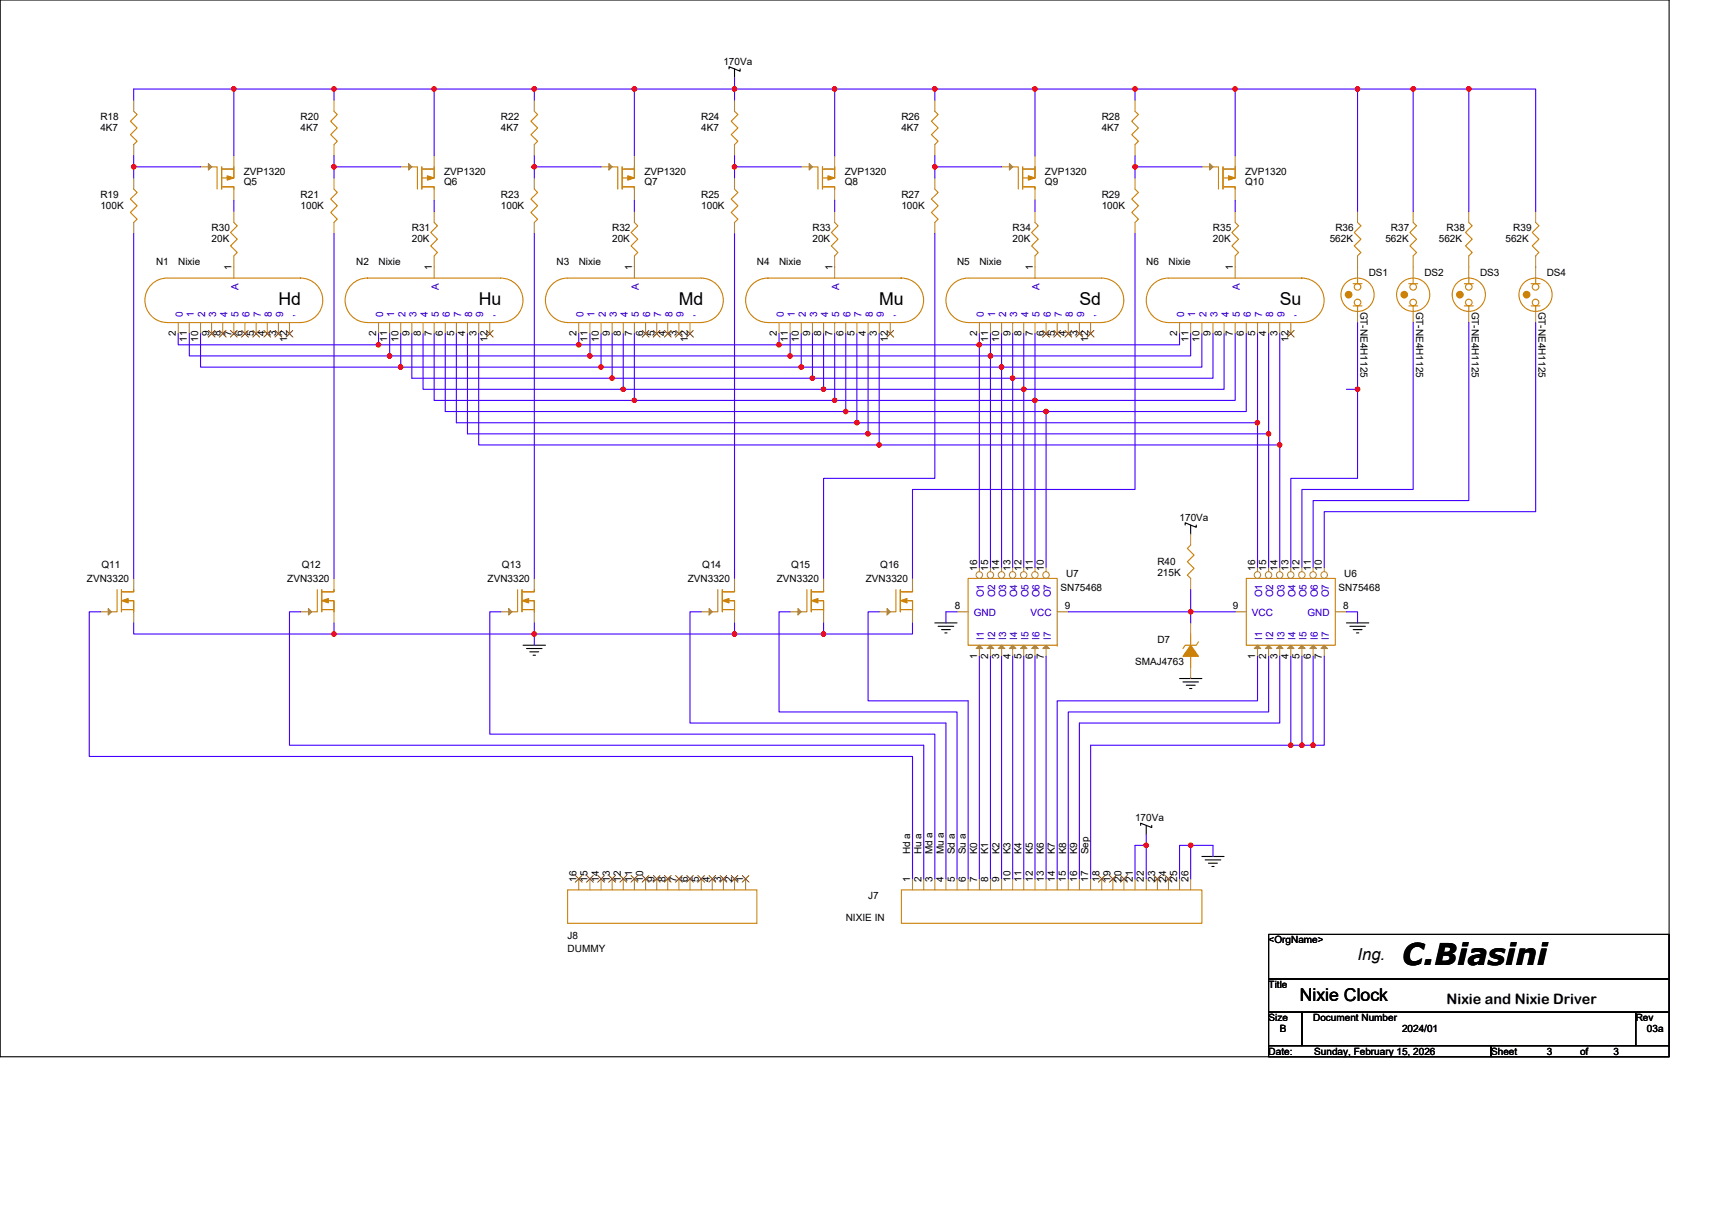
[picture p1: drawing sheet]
<svg xmlns="http://www.w3.org/2000/svg" width="297mm" height="210mm" viewBox="0 0 297 210" stroke-linecap="round" stroke-linejoin="round" font-family="sans-serif">
<g fill="none" stroke="#000" stroke-width=".19">
<path d="M0 0h289.6v183.4h-289.6zM126.5 12v-.4l1.9 .8v-.4M127.4 12v1.5M205.6 91.1v-.4l2 .8v-.4M206.6 91.1v1.6M90.8 112h3.8M91.4 112.5h2.6M91.9 113.1h1.6M92.5 113.7h.4M162.2 108.1h3.8M162.8 108.7h2.7M163.4 109.3h1.5"/>
<path d="M163.9 109.8h.4M204.7 117.8h3.8M205.2 118.3h2.7M205.8 118.9h1.6M206.4 119.5h.4M233.6 108.1h3.9M234.2 108.7h2.7M234.8 109.3h1.5M235.3 109.8h.5M197.9 143.2v-.3l1.9 .7v-.4M198.9 143.2v1.6M208.5 148.6h3.9"/>
<path d="M209.1 149.2h2.7M209.7 149.8h1.5M210.3 150.4h.3M220.1 162.2h69.5v7.7h-69.5zM220.1 169.9h69.5v5.8h-69.5zM220.1 175.7h5.8v5.8h-5.8zM225.9 175.7h57.9v5.8h-57.9zM283.8 175.7h5.8v5.8h-5.8zM220.1 181.5h38.6v1.9h-38.6zM258.7 181.5h30.9v1.9h-30.9z"/>
</g>
<path d="M235.5 38.6l.6 .6-1.1 1.1 1.1 1.2-1.1 1.2 1.1 1.1-.6 .6M63.7 48.3h.1a3.9 3.9 0 0 0-3.9 3.8 3.9 3.9 0 0 0 3.9 3.9h-.1M63.8 48.3h23.1M63.8 56h23.1M86.9 48.3a3.9 3.9 0 0 1 3.8 3.8 3.9 3.9 0 0 1-3.8 3.9M89.8 102.3v3.9h-1M90.6 102.7h2.1v-.4v.4h-1.9M90.6 102.3v3.9M90.6 105.8h2.1M90.8 105.8h1.7M91.5 104.2h1.2v2v-2h-.8M216.2 100.4h15.5v11.6h-15.5z" fill="none" stroke="#cc8006" stroke-width=".19"/>
<g fill="none" stroke="#a84" stroke-width=".19">
<path d="M235.5 36.7v1.9M65.7 56v1.9M67.6 56v1.9M69.5 56v1.9M71.5 56v1.9M73.4 56v1.9M75.3 46.3v2M75.3 56v1.9M77.3 56v1.9M79.2 56v1.9M81.1 56v1.9M83.1 56v1.9"/>
<path d="M85 56v1.9M235.5 44.4v1.9M86.9 106.2h1.9M92.7 106.2v1.9M92.7 100.4v1.9M214.3 106.2h1.9M218.2 112v1.9M220.1 112v1.9M222 112v1.9M224 112v1.9M225.9 112v1.9M227.8 112v1.9"/>
<path d="M229.8 112v1.9M231.7 106.2h1.9"/>
</g>
<path d="M90.6 104.2l1.1-.3v.7z" fill-rule="evenodd" fill="#cc8006" stroke="#cc8006" stroke-width=".19"/>
<g fill="#a84" stroke="#a84" stroke-width=".19">
<path d="M88.3 105.6l.5 .6-.5 .5z"/>
<path d="M217.6 112.5l.6-.5 .6 .5z"/>
<path d="M219.5 112.5l.6-.5 .6 .5z"/>
<path d="M221.5 112.5l.5-.5 .6 .5z"/>
<path d="M223.4 112.5l.6-.5 .5 .5z"/>
<path d="M225.3 112.5l.6-.5 .6 .5z"/>
<path d="M227.3 112.5l.5-.5 .6 .5z"/>
<path d="M229.2 112.5l.6-.5 .5 .5z"/>
</g>
<path d="M84.4 57.3l1.2 1.2M85.6 57.3l-1.2 1.2" fill="none" stroke="#804000" stroke-width=".17"/>
<circle cx="229.7" cy="99.8" r=".57" fill="#fff" stroke="#a84" stroke-width=".19"/>
<path d="M229.8 98.4v.8" fill="none" stroke="#a84" stroke-width=".19"/>
<circle cx="227.8" cy="99.8" r=".57" fill="#fff" stroke="#a84" stroke-width=".19"/>
<path d="M227.8 98.4v.8" fill="none" stroke="#a84" stroke-width=".19"/>
<circle cx="225.9" cy="99.8" r=".57" fill="#fff" stroke="#a84" stroke-width=".19"/>
<path d="M225.9 98.4v.8" fill="none" stroke="#a84" stroke-width=".19"/>
<circle cx="223.9" cy="99.8" r=".57" fill="#fff" stroke="#a84" stroke-width=".19"/>
<path d="M224 98.4v.8" fill="none" stroke="#a84" stroke-width=".19"/>
<circle cx="222" cy="99.8" r=".57" fill="#fff" stroke="#a84" stroke-width=".19"/>
<path d="M222 98.4v.8" fill="none" stroke="#a84" stroke-width=".19"/>
<circle cx="220.1" cy="99.8" r=".57" fill="#fff" stroke="#a84" stroke-width=".19"/>
<path d="M220.1 98.4v.8" fill="none" stroke="#a84" stroke-width=".19"/>
<circle cx="218.2" cy="99.8" r=".57" fill="#fff" stroke="#a84" stroke-width=".19"/>
<g fill="none" stroke="#a84" stroke-width=".19">
<path d="M23.2 17.4v1.9M58 17.4v1.9M92.7 17.4v1.9M127.4 17.4v1.9M162.2 17.4v1.9M196.9 17.4v1.9M23.2 30.9v1.9M23.2 38.6v1.9M23.2 25.1v1.9M34.8 29h1.9M40.6 36.7v1.9M40.6 27v2"/>
<path d="M40.6 32.8v2M58 25.1v1.9M58 30.9v1.9M58 38.6v1.9M69.5 29h2M75.3 27v2M75.3 32.8v2M75.3 36.7v1.9M92.7 25.1v1.9M92.7 30.9v1.9M92.7 38.6v1.9M104.3 29h1.9"/>
<path d="M110.1 36.7v1.9M110.1 27v2M110.1 32.8v2M127.4 30.9v1.9M127.4 38.6v1.9M127.4 25.1v1.9M139 29h2M144.8 36.7v1.9M144.8 27v2M144.8 32.8v2M162.2 30.9v1.9M162.2 38.6v1.9"/>
<path d="M162.2 25.1v1.9M173.8 29h1.9M179.6 27v2M179.6 32.8v2M179.6 36.7v1.9M196.9 30.9v1.9M196.9 38.6v1.9M196.9 25.1v1.9M208.5 29h2M214.3 36.7v1.9M214.3 27v2M214.3 32.8v2"/>
<path d="M245.2 36.7v1.9M254.8 36.7v1.9M266.4 36.7v1.9M30.9 56v1.9M32.8 56v1.9M34.8 56v1.9M36.7 56v1.9M38.6 56v1.9M40.6 44.4v3.9M40.6 56v1.9M42.5 56v1.9M44.4 56v1.9"/>
<path d="M46.4 56v1.9M48.3 56v1.9M50.2 56v1.9M75.3 44.4v1.9M100.4 56v1.9M102.4 56v1.9M104.3 56v1.9M106.2 56v1.9M108.1 56v1.9M110.1 44.4v3.9M110.1 56v1.9M112 56v1.9"/>
<path d="M113.9 56v1.9M115.9 56v1.9M117.8 56v1.9M119.7 56v1.9M135.2 56v1.9M137.1 56v1.9M139 56v1.9M141 56v1.9M142.9 56v1.9M144.8 44.4v3.9M144.8 56v1.9M146.7 56v1.9"/>
<path d="M148.7 56v1.9M150.6 56v1.9M152.5 56v1.9M154.5 56v1.9M169.9 56v1.9M171.8 56v1.9M173.8 56v1.9M175.7 56v1.9M177.6 56v1.9M179.6 44.4v3.9M179.6 56v1.9M181.5 56v1.9"/>
<path d="M183.4 56v1.9M185.4 56v1.9M187.3 56v1.9M189.2 56v1.9M204.7 56v1.9M206.6 56v1.9M208.5 56v1.9M210.5 56v1.9M212.4 56v1.9M214.3 44.4v3.9M214.3 56v1.9M216.2 56v1.9"/>
<path d="M218.2 56v1.9M220.1 56v1.9M222 56v1.9M224 56v1.9M235.5 46.3v2M235.5 54.1v1.9M245.2 44.4v3.9M245.2 54.1v1.9M254.8 44.4v3.9M254.8 54.1v1.9M266.4 44.4v3.9M266.4 54.1v1.9"/>
<path d="M206.6 92.7v1.9M218.2 98.4v.8M17.4 106.2h1.9M23.2 106.2v1.9M23.2 100.4v1.9M52.2 106.2h1.9M58 106.2v1.9M58 100.4v1.9M121.7 106.2h1.9M127.4 106.2v1.9M127.4 100.4v1.9M137.1 106.2h1.9"/>
<path d="M142.9 106.2v1.9M142.9 100.4v1.9M152.5 106.2h2M158.3 106.2v1.9M158.3 100.4v1.9M166 106.2h2M169.9 112v1.9M171.8 112v1.9M173.8 112v1.9M175.7 112v1.9M177.6 112v1.9M179.6 112v1.9"/>
<path d="M181.5 112v1.9M183.4 106.2h2M206.6 115.8v2M206.6 108.1v1.9M206.6 100.4v1.9M100.4 152.5v1.9M102.4 152.5v1.9M104.3 152.5v1.9M106.2 152.5v1.9M108.1 152.5v1.9M110.1 152.5v1.9M112 152.5v1.9"/>
<path d="M113.9 152.5v1.9M115.9 152.5v1.9M117.8 152.5v1.9M119.7 152.5v1.9M121.7 152.5v1.9M123.6 152.5v1.9M125.5 152.5v1.9M127.4 152.5v1.9M129.4 152.5v1.9M158.3 152.5v1.9M160.3 152.5v1.9M162.2 152.5v1.9"/>
<path d="M164.1 152.5v1.9M166 152.5v1.9M168 152.5v1.9M169.9 152.5v1.9M171.8 152.5v1.9M173.8 152.5v1.9M175.7 152.5v1.9M177.6 152.5v1.9M179.6 152.5v1.9M181.5 152.5v1.9M183.4 152.5v1.9M185.4 152.5v1.9"/>
<path d="M187.3 152.5v1.9M189.2 152.5v1.9M191.2 152.5v1.9M193.1 152.5v1.9M195 152.5v1.9M196.9 152.5v1.9M198.9 152.5v1.9M200.8 152.5v1.9M202.7 152.5v1.9M204.7 152.5v1.9M206.6 152.5v1.9"/>
</g>
<g fill="#cc8006" stroke="#cc8006" stroke-width=".19">
<path d="M206.6 112l1.3 1.9h-2.7z" fill-rule="evenodd"/>
<path d="M178.4 30.5l1.2 .4-1.2 .4z" fill-rule="evenodd"/>
<path d="M21.1 104.2l1.1-.3v.7z" fill-rule="evenodd"/>
<path d="M143.7 30.5l1.1 .4-1.1 .4z" fill-rule="evenodd"/>
<path d="M74.2 30.5l1.1 .4-1.1 .4z" fill-rule="evenodd"/>
<path d="M140.8 104.2l1.1-.3v.7z" fill-rule="evenodd"/>
<path d="M125.3 104.2l1.2-.3v.7z" fill-rule="evenodd"/>
<path d="M108.9 30.5l1.2 .4-1.2 .4z" fill-rule="evenodd"/>
<path d="M213.1 30.5l1.2 .4-1.2 .4z" fill-rule="evenodd"/>
<path d="M39.4 30.5l1.2 .4-1.2 .4z" fill-rule="evenodd"/>
<path d="M156.2 104.2l1.2-.3v.7z" fill-rule="evenodd"/>
<path d="M55.8 104.2l1.2-.3v.7z" fill-rule="evenodd"/>
<circle cx="253.3" cy="51.1" r=".57"/>
<circle cx="234" cy="51.1" r=".57"/>
<circle cx="264.9" cy="51.1" r=".57"/>
<circle cx="243.6" cy="51.1" r=".57"/>
</g>
<g fill="none" stroke="#cc8006" stroke-width=".19">
<path d="M23.2 19.3l.6 .6-1.2 1.1 1.2 1.2-1.2 1.2 1.2 1.1-.6 .6M58 19.3l.5 .6-1.1 1.1 1.1 1.2-1.1 1.2 1.1 1.1-.5 .6M92.7 19.3l.6 .6-1.2 1.1 1.2 1.2-1.2 1.2 1.2 1.1-.6 .6M127.4 19.3l.6 .6-1.1 1.1 1.1 1.2-1.1 1.2 1.1 1.1-.6 .6M162.2 19.3l.6 .6-1.2 1.1 1.2 1.2-1.2 1.2 1.2 1.1-.6 .6M196.9 19.3l.6 .6-1.1 1.1 1.1 1.2-1.1 1.2 1.1 1.1-.6 .6M23.2 32.8l.6 .6-1.2 1.1 1.2 1.2-1.2 1.2 1.2 1.1-.6 .6M36.7 29h1v3.8M38.5 29v3.8M38.5 32.4h2.1v.4v-.4h-2M38.5 29.3h2.1M38.5 30.9h1.1"/>
<path d="M38.6 29.3h1.8M40.6 38.6l.6 .6-1.2 1.1 1.2 1.2-1.2 1.2 1.2 1.1-.6 .6M40.6 29v1.9M58 32.8l.5 .6-1.1 1.1 1.1 1.2-1.1 1.2 1.1 1.1-.5 .6M71.5 29h.9v3.8M73.2 32.4h2.1v.4v-.4h-1.9M73.2 29v3.8M73.2 29.3h2.1M73.2 30.9h1.2M73.4 29.3h1.7M75.3 29v1.9M75.3 38.6l.6 .6-1.2 1.1 1.2 1.2-1.2 1.2 1.2 1.1-.6 .6"/>
<path d="M92.7 32.8l.6 .6-1.2 1.1 1.2 1.2-1.2 1.2 1.2 1.1-.6 .6M106.2 29h1v3.8M107.9 30.9h1.2M107.9 29v3.8M107.9 29.3h2.2M107.9 32.4h2.2v.4v-.4h-2M108.1 29.3h1.8M110.1 29v1.9M110.1 38.6l.6 .6-1.2 1.1 1.2 1.2-1.2 1.2 1.2 1.1-.6 .6M127.4 32.8l.6 .6-1.1 1.1 1.1 1.2-1.1 1.2 1.1 1.1-.6 .6M141 29h.9v3.8M142.7 30.9h1.1"/>
<path d="M142.7 29v3.8M142.7 32.4h2.1v.4v-.4h-1.9M142.7 29.3h2.1M142.9 29.3h1.7M144.8 29v1.9M144.8 38.6l.6 .6-1.2 1.1 1.2 1.2-1.2 1.2 1.2 1.1-.6 .6M162.2 32.8l.6 .6-1.2 1.1 1.2 1.2-1.2 1.2 1.2 1.1-.6 .6M175.7 29h1v3.8M177.4 30.9h1.2M177.4 32.4h2.2v.4v-.4h-2M177.4 29v3.8M177.4 29.3h2.2"/>
<path d="M177.6 29.3h1.8M179.6 29v1.9M179.6 38.6l.5 .6-1.1 1.1 1.1 1.2-1.1 1.2 1.1 1.1-.5 .6M196.9 32.8l.6 .6-1.1 1.1 1.1 1.2-1.1 1.2 1.1 1.1-.6 .6M210.5 29h.9v3.8M212.2 30.9h1.2M212.2 29v3.8M212.2 32.4h2.1v.4v-.4h-1.9M212.2 29.3h2.1M212.4 29.3h1.7M214.3 38.6l.6 .6-1.2 1.1 1.2 1.2-1.2 1.2 1.2 1.1-.6 .6M214.3 29v1.9"/>
<path d="M245.2 38.6l.6 .6-1.2 1.1 1.2 1.2-1.2 1.2 1.2 1.1-.6 .6M254.8 38.6l.6 .6-1.1 1.1 1.1 1.2-1.1 1.2 1.1 1.1-.6 .6M266.4 38.6l.6 .6-1.1 1.1 1.1 1.2-1.1 1.2 1.1 1.1-.6 .6M29 56h23.2M52.1 56a3.9 3.9 0 0 0 3.9-3.9 3.9 3.9 0 0 0-3.9-3.8h-23.1a3.9 3.9 0 0 0-3.9 3.8 3.9 3.9 0 0 0 3.9 3.9M98.5 48.3a3.9 3.9 0 0 0-3.9 3.8 3.9 3.9 0 0 0 3.9 3.9M98.5 48.3h23.2M98.5 56h23.2M121.6 48.3a3.9 3.9 0 0 1 3.9 3.8 3.9 3.9 0 0 1-3.9 3.9M133.2 48.3h.1a3.9 3.9 0 0 0-3.9 3.8 3.9 3.9 0 0 0 3.9 3.9h-.1M133.2 56h23.2M133.2 48.3h23.2"/>
<path d="M156.4 48.3h-.1a3.9 3.9 0 0 1 3.9 3.8 3.9 3.9 0 0 1-3.9 3.9h.1M168 48.3a3.9 3.9 0 0 0-3.9 3.8 3.9 3.9 0 0 0 3.9 3.9M168 56h23.2M168 48.3h23.2M191.1 48.3a3.9 3.9 0 0 1 3.9 3.8 3.9 3.9 0 0 1-3.9 3.9M202.7 48.3a3.9 3.9 0 0 0-3.8 3.8 3.9 3.9 0 0 0 3.8 3.9M202.7 56h23.2M202.7 48.3h23.2M225.9 48.3h-.1a3.9 3.9 0 0 1 3.9 3.8 3.9 3.9 0 0 1-3.9 3.9h.1M234.8 49.2h1.5M234.8 53.1h1.5M235.5 48.3v.9"/>
<path d="M235.5 53.1v1M244.4 49.2h1.6M244.4 53.1h1.6M245.2 48.3v.9M245.2 53.1v1M254.1 49.2h1.5M254.1 53.1h1.5M254.8 48.3v.9M254.8 53.1v1M265.7 49.2h1.5M265.7 53.1h1.5M266.4 48.3v.9"/>
<path d="M266.4 53.1v1M206.6 94.6l-.6 .6 1.2 1.1-1.2 1.2 1.2 1.1-1.2 1.2 .6 .6M20.3 102.3v3.9h-1M21.1 102.3v3.9M21.1 102.7h2.1v-.4v.4h-1.9M21.1 105.8h2.1M21.3 105.8h1.7M22.1 104.2h1.1v2v-2h-.8M55.1 102.3v3.9h-1M55.8 102.3v3.9M55.8 102.7h2.2v-.4v.4h-2M55.8 105.8h2.2"/>
<path d="M56 105.8h1.8M56.8 104.2h1.2v2v-2h-.8M124.5 102.3v3.9h-.9M125.3 102.3v3.9M125.3 105.8h2.1M125.3 102.7h2.1v-.4v.4h-1.9M125.5 105.8h1.8M126.3 104.2h1.1v2v-2h-.7M140 102.3v3.9h-1M140.8 102.7h2.1v-.4v.4h-1.9M140.8 102.3v3.9M140.8 105.8h2.1"/>
<path d="M141 105.8h1.7M141.7 104.2h1.2v2v-2h-.8M155.4 102.3v3.9h-.9M156.2 102.3v3.9M156.2 102.7h2.1v-.4v.4h-1.9M156.2 105.8h2.1M156.4 105.8h1.7M157.2 104.2h1.1v2v-2h-.7M168 100.4h15.4v11.6h-15.4zM183.4 112h.1M206.6 113.9v1.9M206.6 110v2"/>
<path d="M207.9 111.4l-.3 .6h-2l-.4 .5M98.5 154.4h32.8v5.8h-32.8zM156.4 154.4h52.1v5.8h-52.1z"/>
<circle cx="235.5" cy="51.1" r="2.88"/>
<circle cx="235.5" cy="52.5" r=".57"/>
<circle cx="235.5" cy="49.8" r=".57"/>
<circle cx="245.2" cy="51.1" r="2.88"/>
<circle cx="245.2" cy="52.5" r=".57"/>
<circle cx="245.2" cy="49.8" r=".57"/>
<circle cx="254.8" cy="51.1" r="2.88"/>
<circle cx="254.8" cy="52.5" r=".57"/>
<circle cx="254.8" cy="49.8" r=".57"/>
<circle cx="266.4" cy="51.1" r="2.88"/>
<circle cx="266.4" cy="52.5" r=".57"/>
<circle cx="266.4" cy="49.8" r=".57"/>
</g>
<g fill="none" stroke="#804000" stroke-width=".17">
<path d="M36.1 57.3l1.2 1.2M37.3 57.3l-1.2 1.2M38.1 57.3l1.1 1.2M39.2 57.3l-1.1 1.2M40 57.3l1.2 1.2M41.1 57.3l-1.1 1.2M41.9 57.3l1.2 1.2M43.1 57.3l-1.2 1.2M43.9 57.3l1.1 1.2M45 57.3l-1.1 1.2M45.8 57.3l1.2 1.2M46.9 57.3l-1.1 1.2"/>
<path d="M47.7 57.3l1.2 1.2M48.9 57.3l-1.2 1.2M49.7 57.3l1.1 1.2M50.8 57.3l-1.2 1.2M111.4 57.3l1.2 1.2M112.6 57.3l-1.2 1.2M113.4 57.3l1.1 1.2M114.5 57.3l-1.2 1.2M115.3 57.3l1.2 1.2M116.4 57.3l-1.1 1.2M117.2 57.3l1.2 1.2M118.4 57.3l-1.2 1.2"/>
<path d="M119.1 57.3l1.2 1.2M120.3 57.3l-1.2 1.2M153.9 57.3l1.2 1.2M155 57.3l-1.1 1.2M180.9 57.3l1.2 1.2M182.1 57.3l-1.2 1.2M182.9 57.3l1.1 1.2M184 57.3l-1.2 1.2M184.8 57.3l1.1 1.2M185.9 57.3l-1.1 1.2M186.7 57.3l1.2 1.2M187.9 57.3l-1.2 1.2"/>
<path d="M188.7 57.3l1.1 1.2M189.8 57.3l-1.2 1.2M223.4 57.3l1.2 1.2M224.5 57.3l-1.1 1.2M99.8 151.9l1.2 1.2M101 151.9l-1.2 1.2M101.8 151.9l1.2 1.2M102.9 151.9l-1.1 1.2M103.7 151.9l1.2 1.2M104.9 151.9l-1.2 1.2M105.6 151.9l1.2 1.2M106.8 151.9l-1.2 1.2"/>
<path d="M107.6 151.9l1.1 1.2M108.7 151.9l-1.2 1.2M109.5 151.9l1.2 1.2M110.6 151.9l-1.1 1.2M111.4 151.9l1.2 1.2M112.6 151.9l-1.2 1.2M113.4 151.9l1.1 1.2M114.5 151.9l-1.2 1.2M115.3 151.9l1.2 1.2M116.4 151.9l-1.1 1.2M117.2 151.9l1.2 1.2M118.4 151.9l-1.2 1.2"/>
<path d="M119.1 151.9l1.2 1.2M120.3 151.9l-1.2 1.2M121.1 151.9l1.2 1.2M122.2 151.9l-1.1 1.2M123 151.9l1.2 1.2M124.2 151.9l-1.2 1.2M124.9 151.9l1.2 1.2M126.1 151.9l-1.2 1.2M126.9 151.9l1.1 1.2M128 151.9l-1.2 1.2M128.8 151.9l1.2 1.2M129.9 151.9l-1.1 1.2"/>
<path d="M190.6 151.9l1.1 1.2M191.7 151.9l-1.1 1.2M192.5 151.9l1.2 1.2M193.7 151.9l-1.2 1.2M194.4 151.9l1.2 1.2M195.6 151.9l-1.2 1.2M200.2 151.9l1.2 1.2M201.4 151.9l-1.2 1.2M202.2 151.9l1.1 1.2M203.3 151.9l-1.2 1.2"/>
</g>
<g fill="#a84" stroke="#a84" stroke-width=".19">
<path d="M175.1 28.4l.6 .6-.6 .5z"/>
<path d="M18.8 105.6l.5 .6-.5 .5z"/>
<path d="M140.4 28.4l.6 .6-.6 .5z"/>
<path d="M70.9 28.4l.6 .6-.6 .5z"/>
<path d="M138.4 105.6l.6 .6-.6 .5z"/>
<path d="M123 105.6l.6 .6-.6 .5z"/>
<path d="M105.6 28.4l.6 .6-.6 .5z"/>
<path d="M209.9 28.4l.6 .6-.6 .5z"/>
<path d="M36.1 28.4l.6 .6-.6 .5z"/>
<path d="M153.9 105.6l.6 .6-.6 .5z"/>
<path d="M53.5 105.6l.6 .6-.6 .5z"/>
<path d="M169.4 112.5l.5-.5 .6 .5z"/>
<path d="M171.3 112.5l.5-.5 .6 .5z"/>
<path d="M173.2 112.5l.6-.5 .5 .5z"/>
<path d="M175.1 112.5l.6-.5 .6 .5z"/>
<path d="M177.1 112.5l.5-.5 .6 .5z"/>
<path d="M179 112.5l.6-.5 .5 .5z"/>
<path d="M180.9 112.5l.6-.5 .6 .5z"/>
</g>
<circle cx="181.5" cy="99.8" r=".57" fill="#fff" stroke="#a84" stroke-width=".19"/>
<path d="M181.5 98.4v.8" fill="none" stroke="#a84" stroke-width=".19"/>
<circle cx="179.6" cy="99.8" r=".57" fill="#fff" stroke="#a84" stroke-width=".19"/>
<path d="M179.6 98.4v.8" fill="none" stroke="#a84" stroke-width=".19"/>
<circle cx="177.6" cy="99.8" r=".57" fill="#fff" stroke="#a84" stroke-width=".19"/>
<path d="M177.6 98.4v.8" fill="none" stroke="#a84" stroke-width=".19"/>
<circle cx="175.7" cy="99.8" r=".57" fill="#fff" stroke="#a84" stroke-width=".19"/>
<path d="M175.7 98.4v.8" fill="none" stroke="#a84" stroke-width=".19"/>
<circle cx="173.8" cy="99.8" r=".57" fill="#fff" stroke="#a84" stroke-width=".19"/>
<path d="M173.8 98.4v.8" fill="none" stroke="#a84" stroke-width=".19"/>
<circle cx="171.8" cy="99.8" r=".57" fill="#fff" stroke="#a84" stroke-width=".19"/>
<path d="M171.8 98.4v.8" fill="none" stroke="#a84" stroke-width=".19"/>
<circle cx="169.9" cy="99.8" r=".57" fill="#fff" stroke="#a84" stroke-width=".19"/>
<path d="M169.9 98.4v.8" fill="none" stroke="#a84" stroke-width=".19"/>
<g fill="none" stroke="#4200ff" stroke-width=".19">
<path d="M23.2 17.4v-1.9h17.4v11.5M40.6 15.5h17.4M58 15.5h17.3M58 15.5v1.9M92.7 15.5h-17.4v11.5M92.7 15.5v1.9M92.7 15.5h17.4v11.5M127.4 13.5v2h-17.3M144.8 15.5h-17.4v1.9M144.8 15.5v11.5M144.8 15.5h34.8M162.2 15.5v1.9"/>
<path d="M179.6 15.5h34.7M179.6 15.5v11.5M196.9 15.5v1.9M214.3 15.5v11.5M214.3 15.5h52.1v21.2M235.5 15.5v21.2M245.2 15.5v21.2M254.8 15.5v21.2M23.2 29v1.9M23.2 27v2h11.6M40.6 34.8v1.9M58 29v1.9"/>
<path d="M58 27v2h11.5M75.3 34.8v1.9M92.7 29v1.9M92.7 27v2M92.7 29h11.6M110.1 34.8v1.9M127.4 27v3.9M127.4 29h11.6M144.8 34.8v1.9M162.2 27v2M173.8 29h-11.6v1.9M179.6 34.8v1.9"/>
<path d="M196.9 27v2M196.9 29h11.6M196.9 29v1.9M214.3 34.8v1.9M23.2 40.5v59.9M30.9 57.9v1.9h34.8M32.8 57.9v3.9h34.8M34.8 57.9v5.8h34.7M58 40.5v59.9M65.7 59.8h69.5M65.7 57.9v1.9M67.6 57.9v3.9"/>
<path d="M69.5 57.9v5.8M71.5 57.9v7.7h34.7v-7.7M73.4 57.9v9.7h34.7M75.3 57.9v11.6h34.8M77.3 57.9v13.5h138.9v-13.5M79.2 57.9v15.5h139M81.1 57.9v17.4h139M83.1 57.9v19.3h69.4M92.7 40.5v59.9M100.4 57.9v1.9M102.4 57.9v3.9M104.3 57.9v5.8h-34.8"/>
<path d="M108.1 57.9v9.7M110.1 57.9v11.6M127.4 40.5v59.9M135.2 57.9v1.9M137.1 57.9v3.9M139 57.9v5.8M141 57.9v7.7M142.9 57.9v9.7M144.8 57.9v11.6M146.7 57.9v13.5M148.7 57.9v15.5M150.6 57.9v17.4"/>
<path d="M152.5 57.9v19.3M162.2 40.5v42.5h-19.3v17.4M169.9 57.9v40.5M171.8 57.9v3.9h-34.7M173.8 57.9v5.8h34.7v-5.8M175.7 57.9v7.7h-34.7M177.6 57.9v9.7h-34.7M179.6 57.9v40.5M196.9 40.5v44.4h-38.6v15.5M204.7 57.9v1.9h-69.5M206.6 57.9v3.9h-34.8v36.6M210.5 57.9v7.7h-34.8v32.8"/>
<path d="M212.4 57.9v9.7h-34.8v30.8M214.3 57.9v11.6h-69.5M218.2 57.9v15.5M220.1 57.9v17.4M222 57.9v19.3M235.5 56v11.6M245.2 56v28.9h-19.3v13.5M254.8 56v30.9h-27v11.5M266.4 56v32.8h-36.6v9.6M67.6 61.8h69.5M104.3 63.7h34.7M106.2 65.6h34.8"/>
<path d="M108.1 67.6h34.8M110.1 69.5h34.7M139 63.7h34.8v34.7M152.5 77.2h69.5M181.5 71.4v27M218.2 73.4v25M220.1 75.3v23.1M222 77.2v21.2M233.6 67.6h1.9M235.5 67.6v15.4h-11.5v15.4M17.4 106.2h-1.9v25.1h142.8v21.2M23.2 108.1v1.9h34.8"/>
<path d="M52.2 106.2h-2v23.1h110.1v23.2M58 108.1v1.9M86.9 106.2h-1.9v21.2h77.2v25.1M92.7 108.1v3.9M121.7 106.2h-2v19.3h44.4v27M127.4 110h15.5M127.4 108.1v1.9h-69.4M137.1 106.2h-1.9v17.3h30.8v29M142.9 108.1v1.9M152.5 106.2h-1.9v15.4h17.4v30.9M158.3 108.1v1.9h-15.4M166 106.2h-1.9v1.9"/>
<path d="M169.9 113.9v38.6M171.8 113.9v38.6M173.8 113.9v38.6M175.7 113.9v38.6M177.6 113.9v38.6M179.6 113.9v38.6M181.5 113.9v38.6M185.4 106.2h28.9M206.6 102.3v5.8M218.2 113.9v7.7h-34.8v30.9M220.1 113.9v9.6h-34.7v29M222 113.9v11.6h-34.7v27"/>
<path d="M224 113.9v15.4M225.9 113.9v15.4M227.8 113.9v15.4h-3.8M229.8 113.9v15.4h-2M233.6 106.2h1.9v1.9M224 129.3h-34.8v23.2M198.9 146.7v5.8M198.9 144.8v1.9M198.9 146.7h-2v5.8M206.6 146.7h3.9v1.9M206.6 146.7v5.8M206.6 146.7h-1.9v5.8"/>
</g>
<g fill="#f00" stroke="#f00" stroke-width=".19">
<circle cx="235.5" cy="15.4" r=".38"/>
<circle cx="214.3" cy="15.4" r=".38"/>
<circle cx="40.6" cy="15.4" r=".38"/>
<circle cx="110.1" cy="15.4" r=".38"/>
<circle cx="92.7" cy="15.4" r=".38"/>
<circle cx="75.3" cy="15.4" r=".38"/>
<circle cx="57.9" cy="15.4" r=".38"/>
<circle cx="196.9" cy="15.4" r=".38"/>
<circle cx="179.6" cy="15.4" r=".38"/>
<circle cx="162.2" cy="15.4" r=".38"/>
<circle cx="144.8" cy="15.4" r=".38"/>
<circle cx="127.4" cy="15.4" r=".38"/>
<circle cx="245.2" cy="15.4" r=".38"/>
<circle cx="254.8" cy="15.4" r=".38"/>
<circle cx="142.9" cy="110" r=".38"/>
<circle cx="127.4" cy="110" r=".38"/>
<circle cx="92.7" cy="110" r=".38"/>
<circle cx="57.9" cy="110" r=".38"/>
<circle cx="23.2" cy="28.9" r=".38"/>
<circle cx="135.2" cy="59.8" r=".38"/>
<circle cx="100.4" cy="59.8" r=".38"/>
<circle cx="65.7" cy="59.8" r=".38"/>
<circle cx="169.9" cy="59.8" r=".38"/>
<circle cx="171.8" cy="61.8" r=".38"/>
<circle cx="137.1" cy="61.8" r=".38"/>
<circle cx="102.3" cy="61.8" r=".38"/>
<circle cx="67.6" cy="61.8" r=".38"/>
<circle cx="173.8" cy="63.7" r=".38"/>
<circle cx="139" cy="63.7" r=".38"/>
<circle cx="104.3" cy="63.7" r=".38"/>
<circle cx="69.5" cy="63.7" r=".38"/>
<circle cx="106.2" cy="65.6" r=".38"/>
<circle cx="140.9" cy="65.6" r=".38"/>
<circle cx="175.7" cy="65.6" r=".38"/>
<circle cx="142.9" cy="67.6" r=".38"/>
<circle cx="177.6" cy="67.6" r=".38"/>
<circle cx="108.1" cy="67.6" r=".38"/>
<circle cx="179.6" cy="69.5" r=".38"/>
<circle cx="144.8" cy="69.5" r=".38"/>
<circle cx="110.1" cy="69.5" r=".38"/>
<circle cx="146.7" cy="71.4" r=".38"/>
<circle cx="181.5" cy="71.4" r=".38"/>
<circle cx="218.2" cy="73.3" r=".38"/>
<circle cx="148.7" cy="73.3" r=".38"/>
<circle cx="220.1" cy="75.3" r=".38"/>
<circle cx="150.6" cy="75.3" r=".38"/>
<circle cx="152.5" cy="77.2" r=".38"/>
<circle cx="222" cy="77.2" r=".38"/>
<circle cx="57.9" cy="28.9" r=".38"/>
<circle cx="92.7" cy="28.9" r=".38"/>
<circle cx="127.4" cy="28.9" r=".38"/>
<circle cx="162.2" cy="28.9" r=".38"/>
<circle cx="196.9" cy="28.9" r=".38"/>
<circle cx="235.5" cy="67.6" r=".38"/>
<circle cx="223.9" cy="129.3" r=".38"/>
<circle cx="227.8" cy="129.3" r=".38"/>
<circle cx="225.9" cy="129.3" r=".38"/>
<circle cx="198.9" cy="146.7" r=".38"/>
<circle cx="206.6" cy="146.7" r=".38"/>
<circle cx="206.6" cy="106.2" r=".38"/>
</g>
<text font-size="5.2" x="243.3" y="167.4">C.Biasini</text>
<g font-size="3.1">
<text x="48.3" y="52.9">Hd</text>
<text x="83.1" y="52.9">Hu</text>
<text x="117.8" y="52.9">Md</text>
<text x="152.5" y="52.9">Mu</text>
<text x="187.3" y="52.9">Sd</text>
<text x="222" y="52.9">Su</text>
<text x="225.5" y="173.8">Nixie Clock</text>
</g>
<text font-size="2.9" x="235.5" y="166.6">Ing.</text>
<text font-size="2.5" x="251" y="174.2">Nixie and Nixie Driver</text>
<g font-size="1.7">
<text x="125.5" y="11.2">170Va</text>
<text x="17.4" y="20.8">R18</text>
<text x="17.4" y="22.8">4K7</text>
<text x="52.2" y="20.8">R20</text>
<text x="52.2" y="22.8">4K7</text>
<text x="86.9" y="20.8">R22</text>
<text x="86.9" y="22.8">4K7</text>
<text x="121.7" y="20.8">R24</text>
<text x="121.7" y="22.8">4K7</text>
<text x="156.4" y="20.8">R26</text>
<text x="156.4" y="22.8">4K7</text>
<text x="191.2" y="20.8">R28</text>
<text x="191.2" y="22.8">4K7</text>
<text x="17.4" y="34.4">R19</text>
<text x="42.3" y="32">Q5</text>
<text x="42.3" y="30.3">ZVP1320</text>
<text x="52.2" y="34.4">R21</text>
<text x="77.1" y="32">Q6</text>
<text x="77.1" y="30.3">ZVP1320</text>
<text x="86.9" y="34.4">R23</text>
<text x="111.8" y="32">Q7</text>
<text x="111.8" y="30.3">ZVP1320</text>
<text x="121.7" y="34.4">R25</text>
<text x="146.6" y="32">Q8</text>
<text x="146.6" y="30.3">ZVP1320</text>
<text x="156.4" y="34.4">R27</text>
<text x="181.3" y="32">Q9</text>
<text x="181.3" y="30.3">ZVP1320</text>
<text x="191.2" y="34.4">R29</text>
<text x="216" y="32">Q10</text>
<text x="216" y="30.3">ZVP1320</text>
<text x="17.4" y="36.3">100K</text>
<text x="36.7" y="40.2">R30</text>
<text x="52.2" y="36.3">100K</text>
<text x="71.5" y="40.2">R31</text>
<text x="86.9" y="36.3">100K</text>
<text x="106.2" y="40.2">R32</text>
<text x="121.7" y="36.3">100K</text>
<text x="141" y="40.2">R33</text>
<text x="156.4" y="36.3">100K</text>
<text x="175.7" y="40.2">R34</text>
<text x="191.2" y="36.3">100K</text>
<text x="210.5" y="40.2">R35</text>
<text x="231.7" y="40.2">R36</text>
<text x="241.3" y="40.2">R37</text>
<text x="251" y="40.2">R38</text>
<text x="262.6" y="40.2">R39</text>
<text x="27.1" y="46">N1</text>
<text x="30.9" y="46">Nixie</text>
<text x="36.7" y="42.1">20K</text>
<text x="40.2" y="46.9" transform="rotate(-90 40.2 46.9)">1</text>
<text x="61.8" y="46">N2</text>
<text x="65.7" y="46">Nixie</text>
<text x="71.5" y="42.1">20K</text>
<text x="74.9" y="46.9" transform="rotate(-90 74.9 46.9)">1</text>
<text x="96.6" y="46">N3</text>
<text x="100.4" y="46">Nixie</text>
<text x="106.2" y="42.1">20K</text>
<text x="109.7" y="46.9" transform="rotate(-90 109.7 46.9)">1</text>
<text x="131.3" y="46">N4</text>
<text x="135.2" y="46">Nixie</text>
<text x="141" y="42.1">20K</text>
<text x="144.4" y="46.9" transform="rotate(-90 144.4 46.9)">1</text>
<text x="166" y="46">N5</text>
<text x="169.9" y="46">Nixie</text>
<text x="175.7" y="42.1">20K</text>
<text x="179.2" y="46.9" transform="rotate(-90 179.2 46.9)">1</text>
<text x="198.9" y="46">N6</text>
<text x="202.7" y="46">Nixie</text>
<text x="210.5" y="42.1">20K</text>
<text x="213.9" y="46.9" transform="rotate(-90 213.9 46.9)">1</text>
<text x="230.7" y="42.1">562K</text>
<text x="237.5" y="47.9">DS1</text>
<text x="240.4" y="42.1">562K</text>
<text x="247.1" y="47.9">DS2</text>
<text x="249.6" y="42.1">562K</text>
<text x="256.8" y="47.9">DS3</text>
<text x="261.2" y="42.1">562K</text>
<text x="268.4" y="47.9">DS4</text>
<text x="30.5" y="58.3" transform="rotate(-90 30.5 58.3)">2</text>
<text x="32.4" y="59.3" transform="rotate(-90 32.4 59.3)">11</text>
<text x="34.4" y="59.3" transform="rotate(-90 34.4 59.3)">10</text>
<text x="36.3" y="58.3" transform="rotate(-90 36.3 58.3)">9</text>
<text x="38.2" y="58.3" transform="rotate(-90 38.2 58.3)">8</text>
<text x="40.2" y="58.3" transform="rotate(-90 40.2 58.3)">7</text>
<text x="42.1" y="58.3" transform="rotate(-90 42.1 58.3)">6</text>
<text x="44" y="58.3" transform="rotate(-90 44 58.3)">5</text>
<text x="46" y="58.3" transform="rotate(-90 46 58.3)">4</text>
<text x="47.9" y="58.3" transform="rotate(-90 47.9 58.3)">3</text>
<text x="49.8" y="59.3" transform="rotate(-90 49.8 59.3)">12</text>
<text x="65.3" y="58.3" transform="rotate(-90 65.3 58.3)">2</text>
<text x="67.2" y="59.3" transform="rotate(-90 67.2 59.3)">11</text>
<text x="69.1" y="59.3" transform="rotate(-90 69.1 59.3)">10</text>
<text x="71.1" y="58.3" transform="rotate(-90 71.1 58.3)">9</text>
<text x="73" y="58.3" transform="rotate(-90 73 58.3)">8</text>
<text x="74.9" y="58.3" transform="rotate(-90 74.9 58.3)">7</text>
<text x="76.9" y="58.3" transform="rotate(-90 76.9 58.3)">6</text>
<text x="78.8" y="58.3" transform="rotate(-90 78.8 58.3)">5</text>
<text x="80.7" y="58.3" transform="rotate(-90 80.7 58.3)">4</text>
<text x="82.7" y="58.3" transform="rotate(-90 82.7 58.3)">3</text>
<text x="84.6" y="59.3" transform="rotate(-90 84.6 59.3)">12</text>
<text x="100" y="58.3" transform="rotate(-90 100 58.3)">2</text>
<text x="102" y="59.3" transform="rotate(-90 102 59.3)">11</text>
<text x="103.9" y="59.3" transform="rotate(-90 103.9 59.3)">10</text>
<text x="105.8" y="58.3" transform="rotate(-90 105.8 58.3)">9</text>
<text x="107.7" y="58.3" transform="rotate(-90 107.7 58.3)">8</text>
<text x="109.7" y="58.3" transform="rotate(-90 109.7 58.3)">7</text>
<text x="111.6" y="58.3" transform="rotate(-90 111.6 58.3)">6</text>
<text x="113.5" y="58.3" transform="rotate(-90 113.5 58.3)">5</text>
<text x="115.5" y="58.3" transform="rotate(-90 115.5 58.3)">4</text>
<text x="117.4" y="58.3" transform="rotate(-90 117.4 58.3)">3</text>
<text x="119.3" y="59.3" transform="rotate(-90 119.3 59.3)">12</text>
<text x="134.8" y="58.3" transform="rotate(-90 134.8 58.3)">2</text>
<text x="136.7" y="59.3" transform="rotate(-90 136.7 59.3)">11</text>
<text x="138.6" y="59.3" transform="rotate(-90 138.6 59.3)">10</text>
<text x="140.6" y="58.3" transform="rotate(-90 140.6 58.3)">9</text>
<text x="142.5" y="58.3" transform="rotate(-90 142.5 58.3)">8</text>
<text x="144.4" y="58.3" transform="rotate(-90 144.4 58.3)">7</text>
<text x="146.3" y="58.3" transform="rotate(-90 146.3 58.3)">6</text>
<text x="148.3" y="58.3" transform="rotate(-90 148.3 58.3)">5</text>
<text x="150.2" y="58.3" transform="rotate(-90 150.2 58.3)">4</text>
<text x="152.1" y="58.3" transform="rotate(-90 152.1 58.3)">3</text>
<text x="154.1" y="59.3" transform="rotate(-90 154.1 59.3)">12</text>
<text x="169.5" y="58.3" transform="rotate(-90 169.5 58.3)">2</text>
<text x="171.4" y="59.3" transform="rotate(-90 171.4 59.3)">11</text>
<text x="173.4" y="59.3" transform="rotate(-90 173.4 59.3)">10</text>
<text x="175.3" y="58.3" transform="rotate(-90 175.3 58.3)">9</text>
<text x="177.2" y="58.3" transform="rotate(-90 177.2 58.3)">8</text>
<text x="179.2" y="58.3" transform="rotate(-90 179.2 58.3)">7</text>
<text x="181.1" y="58.3" transform="rotate(-90 181.1 58.3)">6</text>
<text x="183" y="58.3" transform="rotate(-90 183 58.3)">5</text>
<text x="185" y="58.3" transform="rotate(-90 185 58.3)">4</text>
<text x="186.9" y="58.3" transform="rotate(-90 186.9 58.3)">3</text>
<text x="188.8" y="59.3" transform="rotate(-90 188.8 59.3)">12</text>
<text x="204.3" y="58.3" transform="rotate(-90 204.3 58.3)">2</text>
<text x="206.2" y="59.3" transform="rotate(-90 206.2 59.3)">11</text>
<text x="208.1" y="59.3" transform="rotate(-90 208.1 59.3)">10</text>
<text x="210.1" y="58.3" transform="rotate(-90 210.1 58.3)">9</text>
<text x="212" y="58.3" transform="rotate(-90 212 58.3)">8</text>
<text x="213.9" y="58.3" transform="rotate(-90 213.9 58.3)">7</text>
<text x="215.8" y="58.3" transform="rotate(-90 215.8 58.3)">6</text>
<text x="217.8" y="58.3" transform="rotate(-90 217.8 58.3)">5</text>
<text x="219.7" y="58.3" transform="rotate(-90 219.7 58.3)">4</text>
<text x="221.6" y="58.3" transform="rotate(-90 221.6 58.3)">3</text>
<text x="223.6" y="59.3" transform="rotate(-90 223.6 59.3)">12</text>
<text x="236.1" y="54.1" transform="rotate(90 236.1 54.1)">GT-NE4H1125</text>
<text x="245.7" y="54.1" transform="rotate(90 245.7 54.1)">GT-NE4H1125</text>
<text x="255.4" y="54.1" transform="rotate(90 255.4 54.1)">GT-NE4H1125</text>
<text x="267" y="54.1" transform="rotate(90 267 54.1)">GT-NE4H1125</text>
<text x="204.7" y="90.3">170Va</text>
<text x="15.1" y="101">ZVN3320</text>
<text x="17.6" y="98.6">Q11</text>
<text x="49.8" y="101">ZVN3320</text>
<text x="52.4" y="98.6">Q12</text>
<text x="84.6" y="101">ZVN3320</text>
<text x="87.1" y="98.6">Q13</text>
<text x="119.3" y="101">ZVN3320</text>
<text x="121.9" y="98.6">Q14</text>
<text x="134.8" y="101">ZVN3320</text>
<text x="137.3" y="98.6">Q15</text>
<text x="150.2" y="101">ZVN3320</text>
<text x="152.7" y="98.6">Q16</text>
<text x="169.5" y="99" transform="rotate(-90 169.5 99)">16</text>
<text x="171.4" y="99" transform="rotate(-90 171.4 99)">15</text>
<text x="173.4" y="99" transform="rotate(-90 173.4 99)">14</text>
<text x="175.3" y="99" transform="rotate(-90 175.3 99)">13</text>
<text x="177.2" y="99" transform="rotate(-90 177.2 99)">12</text>
<text x="179.2" y="99" transform="rotate(-90 179.2 99)">11</text>
<text x="181.1" y="99" transform="rotate(-90 181.1 99)">10</text>
<text x="185" y="100.2">U7</text>
<text x="200.8" y="98.1">R40</text>
<text x="200.8" y="100">215K</text>
<text x="217.8" y="99" transform="rotate(-90 217.8 99)">16</text>
<text x="219.7" y="99" transform="rotate(-90 219.7 99)">15</text>
<text x="221.6" y="99" transform="rotate(-90 221.6 99)">14</text>
<text x="223.6" y="99" transform="rotate(-90 223.6 99)">13</text>
<text x="225.5" y="99" transform="rotate(-90 225.5 99)">12</text>
<text x="227.4" y="99" transform="rotate(-90 227.4 99)">11</text>
<text x="229.4" y="99" transform="rotate(-90 229.4 99)">10</text>
<text x="233.2" y="100.2">U6</text>
<text x="165.6" y="105.8">8</text>
<text x="184" y="102.5">SN75468</text>
<text x="184.8" y="105.8">9</text>
<text x="213.9" y="105.8">9</text>
<text x="232.3" y="102.5">SN75468</text>
<text x="233" y="105.8">8</text>
<text x="200.8" y="111.6">D7</text>
<text x="169.5" y="114.3" transform="rotate(-90 169.5 114.3)">1</text>
<text x="171.4" y="114.3" transform="rotate(-90 171.4 114.3)">2</text>
<text x="173.4" y="114.3" transform="rotate(-90 173.4 114.3)">3</text>
<text x="175.3" y="114.3" transform="rotate(-90 175.3 114.3)">4</text>
<text x="177.2" y="114.3" transform="rotate(-90 177.2 114.3)">5</text>
<text x="179.2" y="114.3" transform="rotate(-90 179.2 114.3)">6</text>
<text x="181.1" y="114.3" transform="rotate(-90 181.1 114.3)">7</text>
<text x="196.9" y="115.4">SMAJ4763</text>
<text x="217.8" y="114.3" transform="rotate(-90 217.8 114.3)">1</text>
<text x="219.7" y="114.3" transform="rotate(-90 219.7 114.3)">2</text>
<text x="221.6" y="114.3" transform="rotate(-90 221.6 114.3)">3</text>
<text x="223.6" y="114.3" transform="rotate(-90 223.6 114.3)">4</text>
<text x="225.5" y="114.3" transform="rotate(-90 225.5 114.3)">5</text>
<text x="227.4" y="114.3" transform="rotate(-90 227.4 114.3)">6</text>
<text x="229.4" y="114.3" transform="rotate(-90 229.4 114.3)">7</text>
<text x="196.9" y="142.5">170Va</text>
<text x="157.9" y="148.3" transform="rotate(-90 157.9 148.3)">Hd a</text>
<text x="159.9" y="148.3" transform="rotate(-90 159.9 148.3)">Hu a</text>
<text x="161.8" y="148.3" transform="rotate(-90 161.8 148.3)">Md a</text>
<text x="163.7" y="148.3" transform="rotate(-90 163.7 148.3)">Mu a</text>
<text x="165.7" y="148.3" transform="rotate(-90 165.7 148.3)">Sd a</text>
<text x="167.6" y="148.3" transform="rotate(-90 167.6 148.3)">Su a</text>
<text x="169.5" y="148.3" transform="rotate(-90 169.5 148.3)">K0</text>
<text x="171.5" y="148.3" transform="rotate(-90 171.5 148.3)">K1</text>
<text x="173.4" y="148.3" transform="rotate(-90 173.4 148.3)">K2</text>
<text x="175.3" y="148.3" transform="rotate(-90 175.3 148.3)">K3</text>
<text x="177.2" y="148.3" transform="rotate(-90 177.2 148.3)">K4</text>
<text x="179.2" y="148.3" transform="rotate(-90 179.2 148.3)">K5</text>
<text x="181.1" y="148.3" transform="rotate(-90 181.1 148.3)">K6</text>
<text x="183" y="148.3" transform="rotate(-90 183 148.3)">K7</text>
<text x="185" y="148.3" transform="rotate(-90 185 148.3)">K8</text>
<text x="186.9" y="148.3" transform="rotate(-90 186.9 148.3)">K9</text>
<text x="188.8" y="148.3" transform="rotate(-90 188.8 148.3)">Sep</text>
<text x="100" y="153.1" transform="rotate(-90 100 153.1)">16</text>
<text x="102" y="153.1" transform="rotate(-90 102 153.1)">15</text>
<text x="103.9" y="153.1" transform="rotate(-90 103.9 153.1)">14</text>
<text x="105.8" y="153.1" transform="rotate(-90 105.8 153.1)">13</text>
<text x="107.7" y="153.1" transform="rotate(-90 107.7 153.1)">12</text>
<text x="109.7" y="153.1" transform="rotate(-90 109.7 153.1)">11</text>
<text x="111.6" y="153.1" transform="rotate(-90 111.6 153.1)">10</text>
<text x="113.5" y="153.1" transform="rotate(-90 113.5 153.1)">9</text>
<text x="115.5" y="153.1" transform="rotate(-90 115.5 153.1)">8</text>
<text x="117.4" y="153.1" transform="rotate(-90 117.4 153.1)">7</text>
<text x="119.3" y="153.1" transform="rotate(-90 119.3 153.1)">6</text>
<text x="121.3" y="153.1" transform="rotate(-90 121.3 153.1)">5</text>
<text x="123.2" y="153.1" transform="rotate(-90 123.2 153.1)">4</text>
<text x="125.1" y="153.1" transform="rotate(-90 125.1 153.1)">3</text>
<text x="127" y="153.1" transform="rotate(-90 127 153.1)">2</text>
<text x="129" y="153.1" transform="rotate(-90 129 153.1)">1</text>
<text x="150.6" y="156">J7</text>
<text x="157.9" y="153.1" transform="rotate(-90 157.9 153.1)">1</text>
<text x="159.9" y="153.1" transform="rotate(-90 159.9 153.1)">2</text>
<text x="161.8" y="153.1" transform="rotate(-90 161.8 153.1)">3</text>
<text x="163.7" y="153.1" transform="rotate(-90 163.7 153.1)">4</text>
<text x="165.6" y="153.1" transform="rotate(-90 165.6 153.1)">5</text>
<text x="167.6" y="153.1" transform="rotate(-90 167.6 153.1)">6</text>
<text x="169.5" y="153.1" transform="rotate(-90 169.5 153.1)">7</text>
<text x="171.4" y="153.1" transform="rotate(-90 171.4 153.1)">8</text>
<text x="173.4" y="153.1" transform="rotate(-90 173.4 153.1)">9</text>
<text x="175.3" y="153.1" transform="rotate(-90 175.3 153.1)">10</text>
<text x="177.2" y="153.1" transform="rotate(-90 177.2 153.1)">11</text>
<text x="179.2" y="153.1" transform="rotate(-90 179.2 153.1)">12</text>
<text x="181.1" y="153.1" transform="rotate(-90 181.1 153.1)">13</text>
<text x="183" y="153.1" transform="rotate(-90 183 153.1)">14</text>
<text x="185" y="153.1" transform="rotate(-90 185 153.1)">15</text>
<text x="186.9" y="153.1" transform="rotate(-90 186.9 153.1)">16</text>
<text x="188.8" y="153.1" transform="rotate(-90 188.8 153.1)">17</text>
<text x="190.8" y="153.1" transform="rotate(-90 190.8 153.1)">18</text>
<text x="192.7" y="153.1" transform="rotate(-90 192.7 153.1)">19</text>
<text x="194.6" y="153.1" transform="rotate(-90 194.6 153.1)">20</text>
<text x="196.5" y="153.1" transform="rotate(-90 196.5 153.1)">21</text>
<text x="198.5" y="153.1" transform="rotate(-90 198.5 153.1)">22</text>
<text x="200.4" y="153.1" transform="rotate(-90 200.4 153.1)">23</text>
<text x="202.3" y="153.1" transform="rotate(-90 202.3 153.1)">24</text>
<text x="204.3" y="153.1" transform="rotate(-90 204.3 153.1)">25</text>
<text x="206.2" y="153.1" transform="rotate(-90 206.2 153.1)">26</text>
<text x="146.7" y="159.8">NIXIE IN</text>
<text x="98.5" y="162.9">J8</text>
<text x="98.5" y="165.2">DUMMY</text>
<text x="220.1" y="163.7">&lt;OrgName&gt;</text>
<text x="220.1" y="171.4">Title</text>
<text x="220.1" y="177.2">Size</text>
<text x="222" y="179.1">B</text>
<text x="227.8" y="177.2">Document Number</text>
<text x="243.3" y="179.1">2024/01</text>
<text x="283.8" y="177.2">Rev</text>
<text x="285.7" y="179.1">03a</text>
<text x="220.1" y="183">Date:</text>
<text x="228" y="183">Sunday, February 15, 2026</text>
<text x="258.7" y="183">Sheet</text>
<text x="268.4" y="183">3</text>
<text x="274.1" y="183">of</text>
<text x="279.9" y="183">3</text>
</g>
<g font-size="1.7" fill="#00c">
<text x="41.4" y="50.4" transform="rotate(-90 41.4 50.4)">A</text>
<text x="76.1" y="50.4" transform="rotate(-90 76.1 50.4)">A</text>
<text x="110.9" y="50.4" transform="rotate(-90 110.9 50.4)">A</text>
<text x="145.6" y="50.4" transform="rotate(-90 145.6 50.4)">A</text>
<text x="180.4" y="50.4" transform="rotate(-90 180.4 50.4)">A</text>
<text x="215.1" y="50.4" transform="rotate(-90 215.1 50.4)">A</text>
<text x="31.7" y="55" transform="rotate(-90 31.7 55)">0</text>
<text x="33.7" y="55" transform="rotate(-90 33.7 55)">1</text>
<text x="35.6" y="55" transform="rotate(-90 35.6 55)">2</text>
<text x="37.5" y="55" transform="rotate(-90 37.5 55)">3</text>
<text x="39.5" y="55" transform="rotate(-90 39.5 55)">4</text>
<text x="41.4" y="55" transform="rotate(-90 41.4 55)">5</text>
<text x="43.3" y="55" transform="rotate(-90 43.3 55)">6</text>
<text x="45.3" y="55" transform="rotate(-90 45.3 55)">7</text>
<text x="47.2" y="55" transform="rotate(-90 47.2 55)">8</text>
<text x="49.1" y="55" transform="rotate(-90 49.1 55)">9</text>
<text x="51" y="55" transform="rotate(-90 51 55)">,</text>
<text x="66.5" y="55" transform="rotate(-90 66.5 55)">0</text>
<text x="68.4" y="55" transform="rotate(-90 68.4 55)">1</text>
<text x="70.3" y="55" transform="rotate(-90 70.3 55)">2</text>
<text x="72.3" y="55" transform="rotate(-90 72.3 55)">3</text>
<text x="74.2" y="55" transform="rotate(-90 74.2 55)">4</text>
<text x="76.1" y="55" transform="rotate(-90 76.1 55)">5</text>
<text x="78.1" y="55" transform="rotate(-90 78.1 55)">6</text>
<text x="80" y="55" transform="rotate(-90 80 55)">7</text>
<text x="81.9" y="55" transform="rotate(-90 81.9 55)">8</text>
<text x="83.9" y="55" transform="rotate(-90 83.9 55)">9</text>
<text x="85.8" y="55" transform="rotate(-90 85.8 55)">,</text>
<text x="101.2" y="55" transform="rotate(-90 101.2 55)">0</text>
<text x="103.2" y="55" transform="rotate(-90 103.2 55)">1</text>
<text x="105.1" y="55" transform="rotate(-90 105.1 55)">2</text>
<text x="107" y="55" transform="rotate(-90 107 55)">3</text>
<text x="108.9" y="55" transform="rotate(-90 108.9 55)">4</text>
<text x="110.9" y="55" transform="rotate(-90 110.9 55)">5</text>
<text x="112.8" y="55" transform="rotate(-90 112.8 55)">6</text>
<text x="114.7" y="55" transform="rotate(-90 114.7 55)">7</text>
<text x="116.7" y="55" transform="rotate(-90 116.7 55)">8</text>
<text x="118.6" y="55" transform="rotate(-90 118.6 55)">9</text>
<text x="120.5" y="55" transform="rotate(-90 120.5 55)">,</text>
<text x="136" y="55" transform="rotate(-90 136 55)">0</text>
<text x="137.9" y="55" transform="rotate(-90 137.9 55)">1</text>
<text x="139.8" y="55" transform="rotate(-90 139.8 55)">2</text>
<text x="141.8" y="55" transform="rotate(-90 141.8 55)">3</text>
<text x="143.7" y="55" transform="rotate(-90 143.7 55)">4</text>
<text x="145.6" y="55" transform="rotate(-90 145.6 55)">5</text>
<text x="147.5" y="55" transform="rotate(-90 147.5 55)">6</text>
<text x="149.5" y="55" transform="rotate(-90 149.5 55)">7</text>
<text x="151.4" y="55" transform="rotate(-90 151.4 55)">8</text>
<text x="153.3" y="55" transform="rotate(-90 153.3 55)">9</text>
<text x="155.3" y="55" transform="rotate(-90 155.3 55)">,</text>
<text x="170.7" y="55" transform="rotate(-90 170.7 55)">0</text>
<text x="172.7" y="55" transform="rotate(-90 172.7 55)">1</text>
<text x="174.6" y="55" transform="rotate(-90 174.6 55)">2</text>
<text x="176.5" y="55" transform="rotate(-90 176.5 55)">3</text>
<text x="178.4" y="55" transform="rotate(-90 178.4 55)">4</text>
<text x="180.4" y="55" transform="rotate(-90 180.4 55)">5</text>
<text x="182.3" y="55" transform="rotate(-90 182.3 55)">6</text>
<text x="184.2" y="55" transform="rotate(-90 184.2 55)">7</text>
<text x="186.2" y="55" transform="rotate(-90 186.2 55)">8</text>
<text x="188.1" y="55" transform="rotate(-90 188.1 55)">9</text>
<text x="190" y="55" transform="rotate(-90 190 55)">,</text>
<text x="205.5" y="55" transform="rotate(-90 205.5 55)">0</text>
<text x="207.4" y="55" transform="rotate(-90 207.4 55)">1</text>
<text x="209.3" y="55" transform="rotate(-90 209.3 55)">2</text>
<text x="211.3" y="55" transform="rotate(-90 211.3 55)">3</text>
<text x="213.2" y="55" transform="rotate(-90 213.2 55)">4</text>
<text x="215.1" y="55" transform="rotate(-90 215.1 55)">5</text>
<text x="217" y="55" transform="rotate(-90 217 55)">6</text>
<text x="219" y="55" transform="rotate(-90 219 55)">7</text>
<text x="220.9" y="55" transform="rotate(-90 220.9 55)">8</text>
<text x="222.8" y="55" transform="rotate(-90 222.8 55)">9</text>
<text x="224.8" y="55" transform="rotate(-90 224.8 55)">,</text>
<text x="168.9" y="107">GND</text>
<text x="170.7" y="103.7" transform="rotate(-90 170.7 103.7)">O1</text>
<text x="172.7" y="103.7" transform="rotate(-90 172.7 103.7)">O2</text>
<text x="174.6" y="103.7" transform="rotate(-90 174.6 103.7)">O3</text>
<text x="176.5" y="103.7" transform="rotate(-90 176.5 103.7)">O4</text>
<text x="178.4" y="103.7" transform="rotate(-90 178.4 103.7)">O5</text>
<text x="178.8" y="107">VCC</text>
<text x="180.4" y="103.7" transform="rotate(-90 180.4 103.7)">O6</text>
<text x="182.3" y="103.7" transform="rotate(-90 182.3 103.7)">O7</text>
<text x="217.2" y="107">VCC</text>
<text x="219" y="103.7" transform="rotate(-90 219 103.7)">O1</text>
<text x="220.9" y="103.7" transform="rotate(-90 220.9 103.7)">O2</text>
<text x="222.8" y="103.7" transform="rotate(-90 222.8 103.7)">O3</text>
<text x="224.8" y="103.7" transform="rotate(-90 224.8 103.7)">O4</text>
<text x="226.7" y="103.7" transform="rotate(-90 226.7 103.7)">O5</text>
<text x="226.9" y="107">GND</text>
<text x="228.6" y="103.7" transform="rotate(-90 228.6 103.7)">O6</text>
<text x="230.6" y="103.7" transform="rotate(-90 230.6 103.7)">O7</text>
<text x="170.7" y="111" transform="rotate(-90 170.7 111)">I1</text>
<text x="172.7" y="111" transform="rotate(-90 172.7 111)">I2</text>
<text x="174.6" y="111" transform="rotate(-90 174.6 111)">I3</text>
<text x="176.5" y="111" transform="rotate(-90 176.5 111)">I4</text>
<text x="178.4" y="111" transform="rotate(-90 178.4 111)">I5</text>
<text x="180.4" y="111" transform="rotate(-90 180.4 111)">I6</text>
<text x="182.3" y="111" transform="rotate(-90 182.3 111)">I7</text>
<text x="219" y="111" transform="rotate(-90 219 111)">I1</text>
<text x="220.9" y="111" transform="rotate(-90 220.9 111)">I2</text>
<text x="222.8" y="111" transform="rotate(-90 222.8 111)">I3</text>
<text x="224.8" y="111" transform="rotate(-90 224.8 111)">I4</text>
<text x="226.7" y="111" transform="rotate(-90 226.7 111)">I5</text>
<text x="228.6" y="111" transform="rotate(-90 228.6 111)">I6</text>
<text x="230.6" y="111" transform="rotate(-90 230.6 111)">I7</text>
</g>
</svg>
